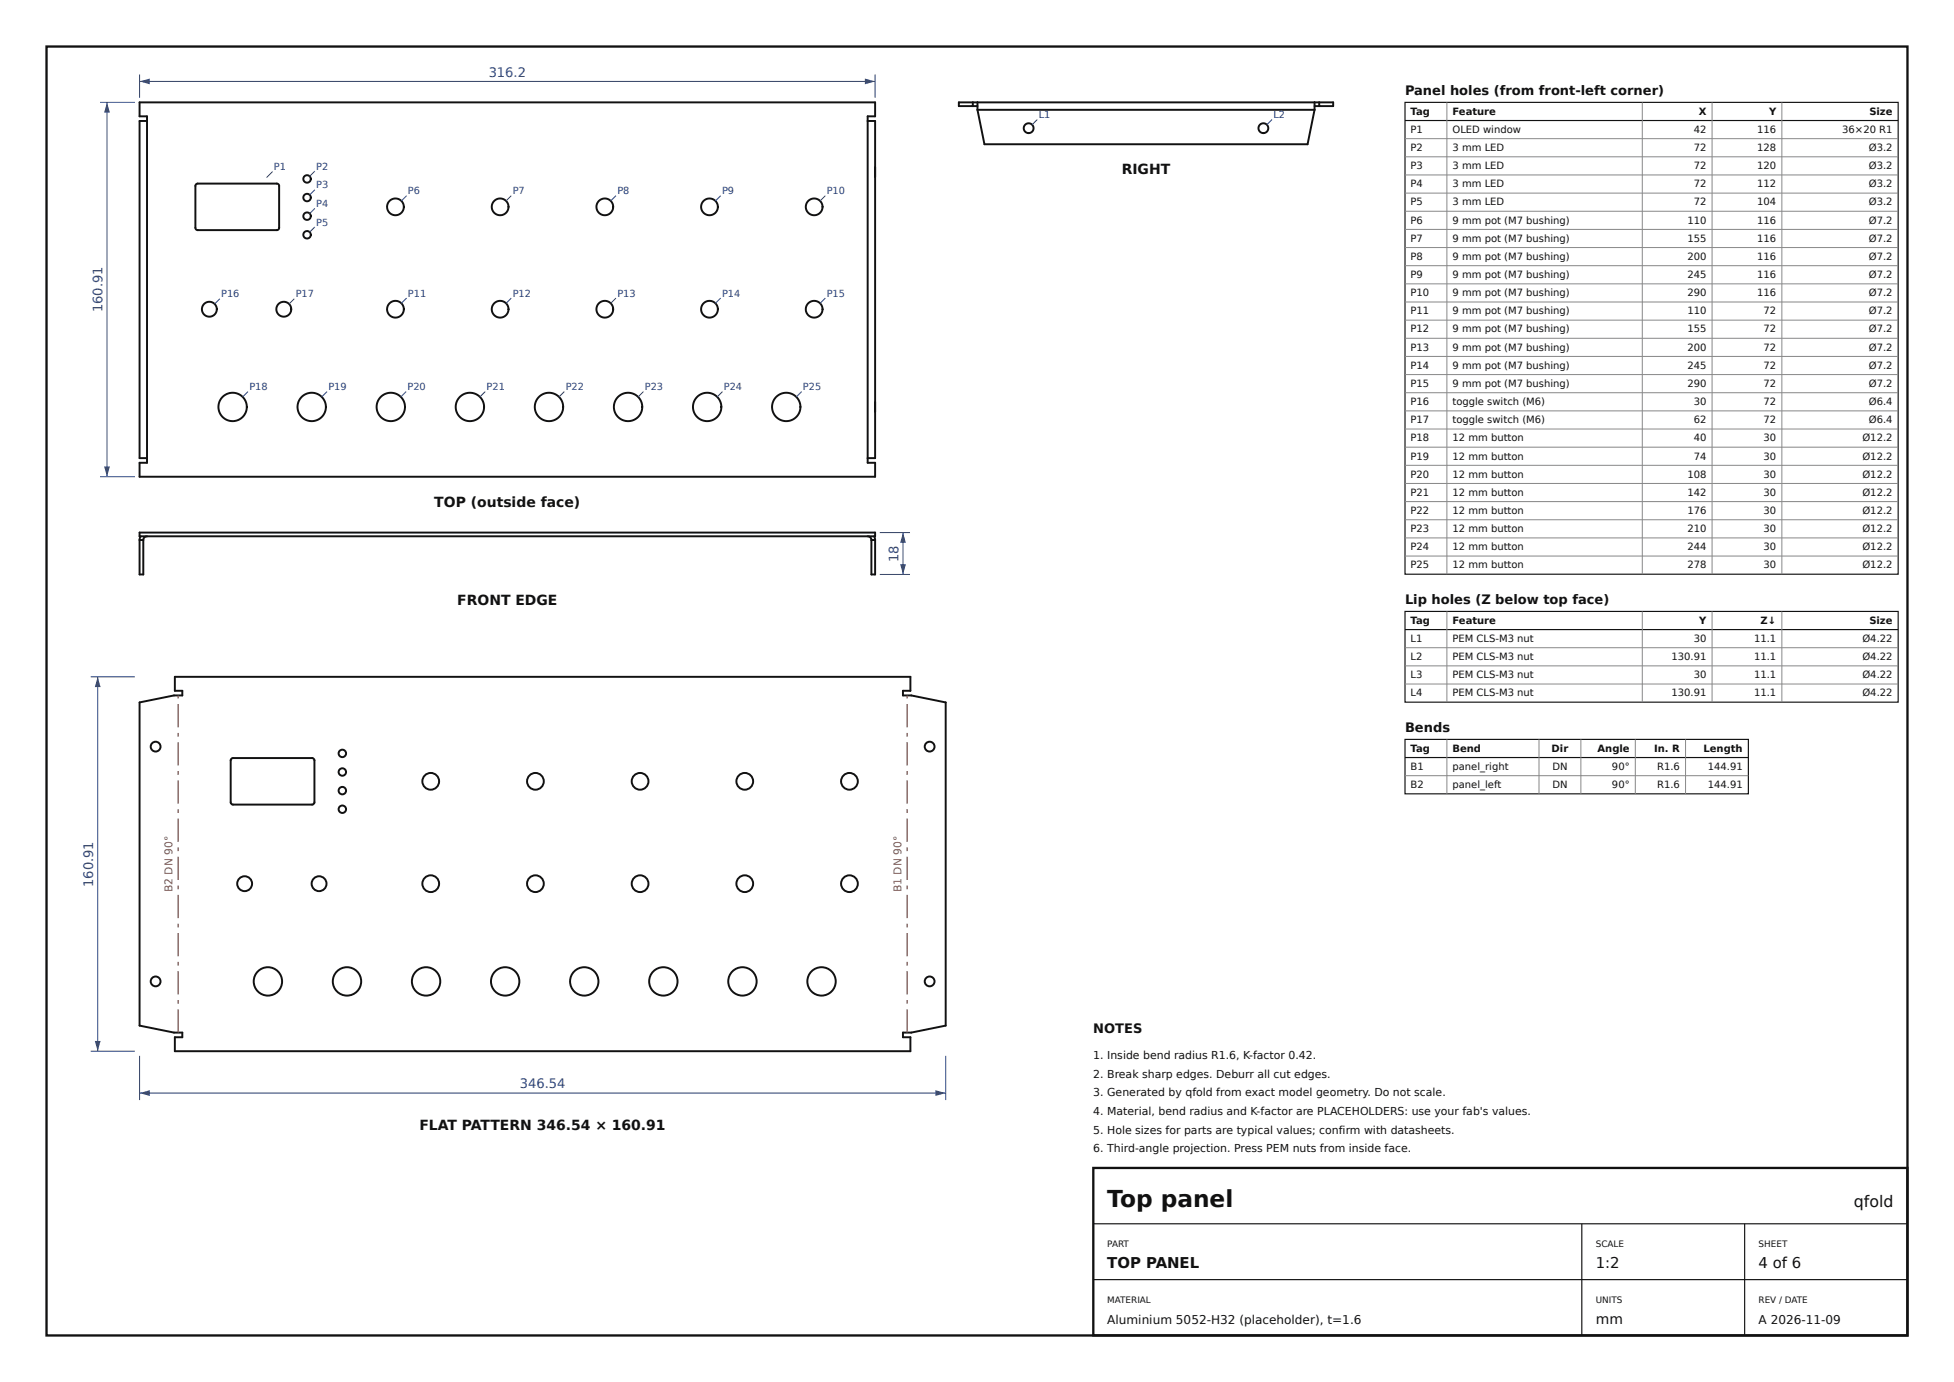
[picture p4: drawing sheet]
<svg xmlns="http://www.w3.org/2000/svg" width="420mm" height="297mm" viewBox="0 0 420 297" stroke-linecap="round" stroke-linejoin="round" font-family="sans-serif">
<path d="M10 10h400v277h-400zM235 251h175v36h-175z" fill="none" stroke="#111" stroke-width=".5"/>
<path d="M235 263h175M235 275h175M340 263v24M375 263v24" fill="none" stroke="#111" stroke-width=".25"/>
<g fill="none" stroke="#111" stroke-width=".42">
<path d="M30 22h158.1v3h-1.6v74.5h1.6v3h-158.1v-3h1.6v-74.5h-1.6zM31.6 26h-1.6v72.5h1.6M42.1 39.6l.4-.1h17.2l.3 .5-.1 9.2-.4 .3-17.2-.1-.3-.4v-9zM186.5 26h1.6v72.5h-1.6M209.1 22v.8M210.1 22.8h-4v-.8h80.5v.8h-4M210.1 22v1.6M210.1 23.6h72.5M210.1 23.6l1.5 7.4h69.5l1.5-7.4M282.6 22v1.6M283.6 22v.8M30 114.5h158.1v.8h-158.1z"/>
<path d="M30 116.1v7.4h.8v-7.4M30 116.1h.8M30.2 115.3l-.2 .8M31.6 115.3l-.6 .2-.2 .6M186.5 115.3l.6 .2 .2 .6M187.3 116.1v7.4h.8v-7.4M187.3 116.1h.8M187.9 115.3l.2 .8"/>
<circle cx="66" cy="38.5" r=".8"/>
<circle cx="221.1" cy="27.6" r="1.05"/>
<circle cx="271.6" cy="27.6" r="1.06"/>
<circle cx="66" cy="50.5" r=".8"/>
<circle cx="66" cy="46.5" r=".8"/>
<circle cx="66" cy="42.5" r=".8"/>
<circle cx="85" cy="44.5" r="1.8"/>
<circle cx="107.5" cy="44.5" r="1.8"/>
<circle cx="130" cy="44.5" r="1.8"/>
<circle cx="152.5" cy="44.5" r="1.8"/>
<circle cx="175" cy="44.5" r="1.8"/>
<circle cx="45" cy="66.5" r="1.6"/>
<circle cx="61" cy="66.5" r="1.6"/>
<circle cx="85" cy="66.5" r="1.8"/>
<circle cx="107.5" cy="66.5" r="1.8"/>
<circle cx="130" cy="66.5" r="1.8"/>
<circle cx="152.5" cy="66.5" r="1.8"/>
<circle cx="175" cy="66.5" r="1.8"/>
<circle cx="50" cy="87.5" r="3"/>
<circle cx="67" cy="87.5" r="3"/>
<circle cx="84" cy="87.5" r="3"/>
<circle cx="101" cy="87.5" r="3"/>
<circle cx="118" cy="87.5" r="3"/>
<circle cx="135" cy="87.5" r="3"/>
<circle cx="152" cy="87.5" r="3"/>
<circle cx="169" cy="87.5" r="3"/>
</g>
<path d="M30 16v5M30 17.5h158.1M188.1 16v5" fill="none" stroke="#1d3f8f" stroke-width=".21"/>
<g fill="#1d3f8f">
<path d="M30 17.5l2.2-.6v1.2z"/>
<path d="M185.9 16.9l2.2 .6-2.2 .6z"/>
</g>
<path d="M21.5 22h7.5M23 22v80.5M21.5 102.5h7.5" fill="none" stroke="#1d3f8f" stroke-width=".21"/>
<g fill="#1d3f8f">
<path d="M22.4 100.3h1.2l-.6 2.2z"/>
<path d="M23 22l.6 2.2h-1.2z"/>
</g>
<path d="M189.1 114.5h6.5M194.1 114.5v9M189.1 123.5h6.5" fill="none" stroke="#1d3f8f" stroke-width=".21"/>
<g fill="#1d3f8f">
<path d="M194.1 114.5l.6 2.2h-1.2z"/>
<path d="M193.5 121.3h1.2l-.6 2.2z"/>
</g>
<g fill="none" stroke="#1d3f8f" stroke-width=".21">
<path d="M58.6 36.9l-1.3 1.3M67.7 36.8l-1.1 1.1M223 25.7l-1.2 1.1M273.4 25.7l-1.1 1.1M67.7 40.8l-1.1 1.1M67.7 44.8l-1.1 1.1M67.7 48.8l-1.1 1.1M87.4 42.1l-1.1 1.1M109.9 42.1l-1.1 1.1M132.4 42.1l-1.1 1.1M154.9 42.1l-1.1 1.1M177.4 42.1l-1.1 1.1"/>
<path d="M47.3 64.2l-1.2 1.1M63.3 64.2l-1.2 1.1M87.4 64.1l-1.1 1.1M109.9 64.1l-1.1 1.1M132.4 64.1l-1.1 1.1M154.9 64.1l-1.1 1.1M177.4 64.1l-1.1 1.1M53.3 84.2l-1.2 1.1M70.3 84.2l-1.2 1.1M87.3 84.2l-1.2 1.1M104.3 84.2l-1.2 1.1M121.3 84.2l-1.2 1.1"/>
<path d="M138.3 84.2l-1.2 1.1M155.3 84.2l-1.2 1.1M172.3 84.2l-1.2 1.1M30 226.9v9.5M30 234.9h173.3M203.3 226.9v9.5"/>
</g>
<g fill="none" stroke="#111" stroke-width=".42">
<path d="M30 151l7.4-1.5h1.8v-1h-1.6v-3h158.1v3h-1.6v1h1.8l7.4 1.5v69.4l-7.4 1.5h-1.8v1h1.6v3h-158.1v-3h1.6v-1h-1.8l-7.4-1.5zM49.7 163.2l.4-.3 17.2 .1 .3 .4-.1 9.3-.4 .2-17.3-.1-.2-.4z"/>
<circle cx="33.4" cy="160.5" r="1.05"/>
<circle cx="73.6" cy="161.9" r=".8"/>
<circle cx="73.6" cy="169.9" r=".8"/>
<circle cx="73.6" cy="173.9" r=".8"/>
<circle cx="73.6" cy="165.9" r=".8"/>
<circle cx="92.6" cy="167.9" r="1.8"/>
<circle cx="115.1" cy="167.9" r="1.8"/>
<circle cx="137.6" cy="167.9" r="1.8"/>
<circle cx="160.1" cy="167.9" r="1.8"/>
<circle cx="182.6" cy="167.9" r="1.8"/>
<circle cx="199.8" cy="160.5" r="1.05"/>
<circle cx="52.6" cy="189.9" r="1.6"/>
<circle cx="68.6" cy="189.9" r="1.6"/>
<circle cx="92.6" cy="189.9" r="1.8"/>
<circle cx="115.1" cy="189.9" r="1.8"/>
<circle cx="137.6" cy="189.9" r="1.8"/>
<circle cx="160.1" cy="189.9" r="1.8"/>
<circle cx="182.6" cy="189.9" r="1.8"/>
<circle cx="33.4" cy="210.9" r="1.05"/>
<circle cx="57.6" cy="210.9" r="3.1"/>
<circle cx="74.6" cy="210.9" r="3.1"/>
<circle cx="91.6" cy="210.9" r="3.1"/>
<circle cx="108.6" cy="210.9" r="3.1"/>
<circle cx="125.6" cy="210.9" r="3.1"/>
<circle cx="142.6" cy="210.9" r="3.1"/>
<circle cx="159.6" cy="210.9" r="3.1"/>
<circle cx="176.6" cy="210.9" r="3.1"/>
<circle cx="199.8" cy="210.9" r="1.05"/>
</g>
<path d="M38.3 221.9v-72.4M195 221.9v-72.4" fill="none" stroke="#c0392b" stroke-width=".28" stroke-dasharray="5 1.2 .8 1.2" stroke-linecap="butt"/>
<g fill="#1d3f8f">
<path d="M30 234.9l2.2-.6v1.2z"/>
<path d="M201.1 234.3l2.2 .6-2.2 .6z"/>
</g>
<path d="M19.5 145.5h9.5M21 145.5v80.4M19.5 225.9h9.5" fill="none" stroke="#1d3f8f" stroke-width=".21"/>
<g fill="#1d3f8f">
<path d="M20.4 223.7h1.2l-.6 2.2z"/>
<path d="M21 145.5l.6 2.2h-1.2z"/>
</g>
<path d="M302 22h106v101.4h-106zM302 25.9h106M302 131.4h106v19.5h-106zM302 135.3h106M302 158.9h73.8v11.7h-73.8zM302 162.8h73.8" fill="none" stroke="#111" stroke-width=".25"/>
<g fill="none" stroke="#888" stroke-width=".21">
<path d="M302 29.8h106M302 33.7h106M302 37.6h106M311 22v101.4M353 22v101.4M368 22v101.4M383 22v101.4M302 41.5h106M302 45.4h106M302 49.3h106M302 53.2h106M302 57.1h106"/>
<path d="M302 61h106M302 64.9h106M302 68.8h106M302 72.7h106M302 76.6h106M302 80.5h106M302 84.4h106M302 88.3h106M302 92.2h106M302 96.1h106M302 100h106M302 103.9h106"/>
<path d="M302 107.8h106M302 111.7h106M302 115.6h106M302 119.5h106M302 139.2h106M311 131.4v19.5M353 131.4v19.5M368 131.4v19.5M383 131.4v19.5M302 143.1h106M302 147h106M311 158.9v11.7"/>
<path d="M330.8 158.9v11.7M339.8 158.9v11.7M351.5 158.9v11.7M362.3 158.9v11.7M302 166.7h73.8"/>
</g>
<text font-size="5" fill="#111" x="238" y="259.4">Top panel</text>
<text font-size="3.4" fill="#111" x="398.5" y="259.4">qfold</text>
<g font-size="3.2" fill="#111">
<text x="238" y="272.5">TOP PANEL</text>
<text x="343" y="272.5">1:2</text>
<text x="378" y="272.5">4 of 6</text>
</g>
<g font-size="3" fill="#111">
<text x="241.1" y="37.5">RIGHT</text>
<text x="93.4" y="109">TOP (outside face)</text>
<text x="98.3" y="130">FRONT EDGE</text>
<text x="90.1" y="242.9">FLAT PATTERN 346.54 × 160.91</text>
<text x="343" y="284.5">mm</text>
</g>
<g font-size="2.8" fill="#1d3f8f">
<text x="105" y="16.5">316.2</text>
<text x="22" y="67.1" transform="rotate(-90 22 67.1)">160.91</text>
<text x="193.1" y="120.7" transform="rotate(-90 193.1 120.7)">18</text>
<text x="20" y="190.6" transform="rotate(-90 20 190.6)">160.91</text>
<text x="111.7" y="233.9">346.54</text>
</g>
<g font-size="2.8" fill="#111">
<text x="302" y="20.5">Panel holes (from front-left corner)</text>
<text x="302" y="129.9">Lip holes (Z below top face)</text>
<text x="302" y="157.4">Bends</text>
<text x="235" y="222">NOTES</text>
</g>
<g font-size="2.6" fill="#111">
<text x="238" y="284.5">Aluminium 5052-H32 (placeholder), t=1.6</text>
<text x="378" y="284.5">A 2026-11-09</text>
</g>
<g font-size="2.3" fill="#c0392b">
<text x="37.1" y="191.7" transform="rotate(-90 37.1 191.7)">B2 DN 90°</text>
<text x="193.8" y="191.7" transform="rotate(-90 193.8 191.7)">B1 DN 90°</text>
</g>
<g font-size="2.3" fill="#111">
<text x="235" y="227.6">1. Inside bend radius R1.6, K-factor 0.42.</text>
<text x="235" y="231.6">2. Break sharp edges. Deburr all cut edges.</text>
<text x="235" y="235.6">3. Generated by qfold from exact model geometry. Do not scale.</text>
<text x="235" y="239.6">4. Material, bend radius and K-factor are PLACEHOLDERS: use your fab's values.</text>
<text x="235" y="243.6">5. Hole sizes for parts are typical values; confirm with datasheets.</text>
<text x="235" y="247.6">6. Third-angle projection. Press PEM nuts from inside face.</text>
</g>
<g font-size="2.2" fill="#111">
<text x="303.2" y="24.6">Tag</text>
<text x="303.2" y="28.5">P1</text>
<text x="312.2" y="24.6">Feature</text>
<text x="312.2" y="28.5">OLED window</text>
<text x="364.1" y="28.5">42</text>
<text x="365.1" y="24.6">X</text>
<text x="377.7" y="28.5">116</text>
<text x="380.2" y="24.6">Y</text>
<text x="396" y="28.5">36×20 R1</text>
<text x="401.8" y="24.6">Size</text>
<text x="303.2" y="32.4">P2</text>
<text x="312.2" y="32.4">3 mm LED</text>
<text x="364.1" y="32.4">72</text>
<text x="377.7" y="32.4">128</text>
<text x="401.7" y="32.4">Ø3.2</text>
<text x="303.2" y="36.4">P3</text>
<text x="303.2" y="40.3">P4</text>
<text x="312.2" y="36.4">3 mm LED</text>
<text x="312.2" y="40.3">3 mm LED</text>
<text x="364.1" y="36.4">72</text>
<text x="364.1" y="40.3">72</text>
<text x="377.7" y="36.4">120</text>
<text x="377.7" y="40.3">112</text>
<text x="401.7" y="36.4">Ø3.2</text>
<text x="401.7" y="40.3">Ø3.2</text>
<text x="303.2" y="44.2">P5</text>
<text x="312.2" y="44.2">3 mm LED</text>
<text x="364.1" y="44.2">72</text>
<text x="377.7" y="44.2">104</text>
<text x="401.7" y="44.2">Ø3.2</text>
<text x="303.2" y="48.1">P6</text>
<text x="303.2" y="51.9">P7</text>
<text x="312.2" y="48.1">9 mm pot (M7 bushing)</text>
<text x="312.2" y="51.9">9 mm pot (M7 bushing)</text>
<text x="362.7" y="48.1">110</text>
<text x="362.7" y="51.9">155</text>
<text x="377.7" y="48.1">116</text>
<text x="377.7" y="51.9">116</text>
<text x="401.7" y="48.1">Ø7.2</text>
<text x="401.7" y="51.9">Ø7.2</text>
<text x="303.2" y="55.8">P8</text>
<text x="303.2" y="59.7">P9</text>
<text x="312.2" y="55.8">9 mm pot (M7 bushing)</text>
<text x="312.2" y="59.7">9 mm pot (M7 bushing)</text>
<text x="362.7" y="55.8">200</text>
<text x="362.7" y="59.7">245</text>
<text x="377.7" y="55.8">116</text>
<text x="377.7" y="59.7">116</text>
<text x="401.7" y="55.8">Ø7.2</text>
<text x="401.7" y="59.7">Ø7.2</text>
<text x="303.2" y="63.6">P10</text>
<text x="312.2" y="63.6">9 mm pot (M7 bushing)</text>
<text x="362.7" y="63.6">290</text>
<text x="377.7" y="63.6">116</text>
<text x="401.7" y="63.6">Ø7.2</text>
<text x="303.2" y="67.5">P11</text>
<text x="303.2" y="71.5">P12</text>
<text x="312.2" y="67.5">9 mm pot (M7 bushing)</text>
<text x="312.2" y="71.5">9 mm pot (M7 bushing)</text>
<text x="362.7" y="67.5">110</text>
<text x="362.7" y="71.5">155</text>
<text x="379.1" y="67.5">72</text>
<text x="379.1" y="71.5">72</text>
<text x="401.7" y="67.5">Ø7.2</text>
<text x="401.7" y="71.5">Ø7.2</text>
<text x="303.2" y="75.4">P13</text>
<text x="312.2" y="75.4">9 mm pot (M7 bushing)</text>
<text x="362.7" y="75.4">200</text>
<text x="379.1" y="75.4">72</text>
<text x="401.7" y="75.4">Ø7.2</text>
<text x="303.2" y="79.3">P14</text>
<text x="303.2" y="83.2">P15</text>
<text x="312.2" y="79.3">9 mm pot (M7 bushing)</text>
<text x="312.2" y="83.2">9 mm pot (M7 bushing)</text>
<text x="362.7" y="79.3">245</text>
<text x="362.7" y="83.2">290</text>
<text x="379.1" y="79.3">72</text>
<text x="379.1" y="83.2">72</text>
<text x="401.7" y="79.3">Ø7.2</text>
<text x="401.7" y="83.2">Ø7.2</text>
<text x="303.2" y="87">P16</text>
<text x="312.2" y="87">toggle switch (M6)</text>
<text x="364.1" y="87">30</text>
<text x="379.1" y="87">72</text>
<text x="401.7" y="87">Ø6.4</text>
<text x="303.2" y="90.9">P17</text>
<text x="303.2" y="94.8">P18</text>
<text x="312.2" y="90.9">toggle switch (M6)</text>
<text x="312.2" y="94.8">12 mm button</text>
<text x="364.1" y="90.9">62</text>
<text x="364.1" y="94.8">40</text>
<text x="379.1" y="90.9">72</text>
<text x="379.1" y="94.8">30</text>
<text x="400.3" y="94.8">Ø12.2</text>
<text x="401.7" y="90.9">Ø6.4</text>
<text x="303.2" y="98.7">P19</text>
<text x="312.2" y="98.7">12 mm button</text>
<text x="364.1" y="98.7">74</text>
<text x="379.1" y="98.7">30</text>
<text x="400.3" y="98.7">Ø12.2</text>
<text x="303.2" y="102.6">P20</text>
<text x="303.2" y="106.6">P21</text>
<text x="312.2" y="102.6">12 mm button</text>
<text x="312.2" y="106.6">12 mm button</text>
<text x="362.7" y="102.6">108</text>
<text x="362.7" y="106.6">142</text>
<text x="379.1" y="102.6">30</text>
<text x="379.1" y="106.6">30</text>
<text x="400.3" y="102.6">Ø12.2</text>
<text x="400.3" y="106.6">Ø12.2</text>
<text x="303.2" y="110.5">P22</text>
<text x="312.2" y="110.5">12 mm button</text>
<text x="362.7" y="110.5">176</text>
<text x="379.1" y="110.5">30</text>
<text x="400.3" y="110.5">Ø12.2</text>
<text x="303.2" y="114.4">P23</text>
<text x="303.2" y="118.3">P24</text>
<text x="312.2" y="114.4">12 mm button</text>
<text x="312.2" y="118.3">12 mm button</text>
<text x="362.7" y="114.4">210</text>
<text x="362.7" y="118.3">244</text>
<text x="379.1" y="114.4">30</text>
<text x="379.1" y="118.3">30</text>
<text x="400.3" y="114.4">Ø12.2</text>
<text x="400.3" y="118.3">Ø12.2</text>
<text x="303.2" y="122.1">P25</text>
<text x="312.2" y="122.1">12 mm button</text>
<text x="362.7" y="122.1">278</text>
<text x="379.1" y="122.1">30</text>
<text x="400.3" y="122.1">Ø12.2</text>
<text x="303.2" y="134">Tag</text>
<text x="303.2" y="138">L1</text>
<text x="312.2" y="134">Feature</text>
<text x="312.2" y="138">PEM CLS-M3 nut</text>
<text x="364.1" y="138">30</text>
<text x="365.2" y="134">Y</text>
<text x="377" y="138">11.1</text>
<text x="378.4" y="134">Z↓</text>
<text x="400.3" y="138">Ø4.22</text>
<text x="401.8" y="134">Size</text>
<text x="303.2" y="141.9">L2</text>
<text x="312.2" y="141.9">PEM CLS-M3 nut</text>
<text x="359.3" y="141.9">130.91</text>
<text x="377" y="141.9">11.1</text>
<text x="400.3" y="141.9">Ø4.22</text>
<text x="303.2" y="145.8">L3</text>
<text x="303.2" y="149.7">L4</text>
<text x="312.2" y="145.8">PEM CLS-M3 nut</text>
<text x="312.2" y="149.7">PEM CLS-M3 nut</text>
<text x="359.3" y="149.7">130.91</text>
<text x="364.1" y="145.8">30</text>
<text x="377" y="145.8">11.1</text>
<text x="377" y="149.7">11.1</text>
<text x="400.3" y="145.8">Ø4.22</text>
<text x="400.3" y="149.7">Ø4.22</text>
<text x="303.2" y="161.5">Tag</text>
<text x="312.2" y="161.5">Bend</text>
<text x="333.5" y="161.5">Dir</text>
<text x="343.4" y="161.5">Angle</text>
<text x="355.5" y="161.5">In. R</text>
<text x="366.1" y="161.5">Length</text>
<text x="303.2" y="165.4">B1</text>
<text x="312.2" y="165.4">panel_right</text>
<text x="333.7" y="165.4">DN</text>
<text x="346.5" y="165.4">90°</text>
<text x="356.2" y="165.4">R1.6</text>
<text x="367.1" y="165.4">144.91</text>
<text x="303.2" y="169.4">B2</text>
<text x="312.2" y="169.4">panel_left</text>
<text x="333.7" y="169.4">DN</text>
<text x="346.5" y="169.4">90°</text>
<text x="356.2" y="169.4">R1.6</text>
<text x="367.1" y="169.4">144.91</text>
</g>
<g font-size="2.1" fill="#1d3f8f">
<text x="223.3" y="25.4">L1</text>
<text x="273.7" y="25.4">L2</text>
<text x="58.9" y="36.6">P1</text>
<text x="68" y="36.5">P2</text>
<text x="68" y="40.5">P3</text>
<text x="87.7" y="41.8">P6</text>
<text x="110.2" y="41.8">P7</text>
<text x="132.7" y="41.8">P8</text>
<text x="155.2" y="41.8">P9</text>
<text x="177.7" y="41.8">P10</text>
<text x="68" y="44.5">P4</text>
<text x="68" y="48.5">P5</text>
<text x="47.6" y="63.9">P16</text>
<text x="63.6" y="63.9">P17</text>
<text x="87.7" y="63.8">P11</text>
<text x="110.2" y="63.8">P12</text>
<text x="132.7" y="63.8">P13</text>
<text x="155.2" y="63.8">P14</text>
<text x="177.7" y="63.8">P15</text>
<text x="53.6" y="83.9">P18</text>
<text x="70.6" y="83.9">P19</text>
<text x="87.6" y="83.9">P20</text>
<text x="104.6" y="83.9">P21</text>
<text x="121.6" y="83.9">P22</text>
<text x="138.6" y="83.9">P23</text>
<text x="155.6" y="83.9">P24</text>
<text x="172.6" y="83.9">P25</text>
</g>
<g font-size="1.9" fill="#111">
<text x="238" y="268">PART</text>
<text x="343" y="268">SCALE</text>
<text x="378" y="268">SHEET</text>
<text x="238" y="280">MATERIAL</text>
<text x="343" y="280">UNITS</text>
<text x="378" y="280">REV / DATE</text>
</g>
</svg>
